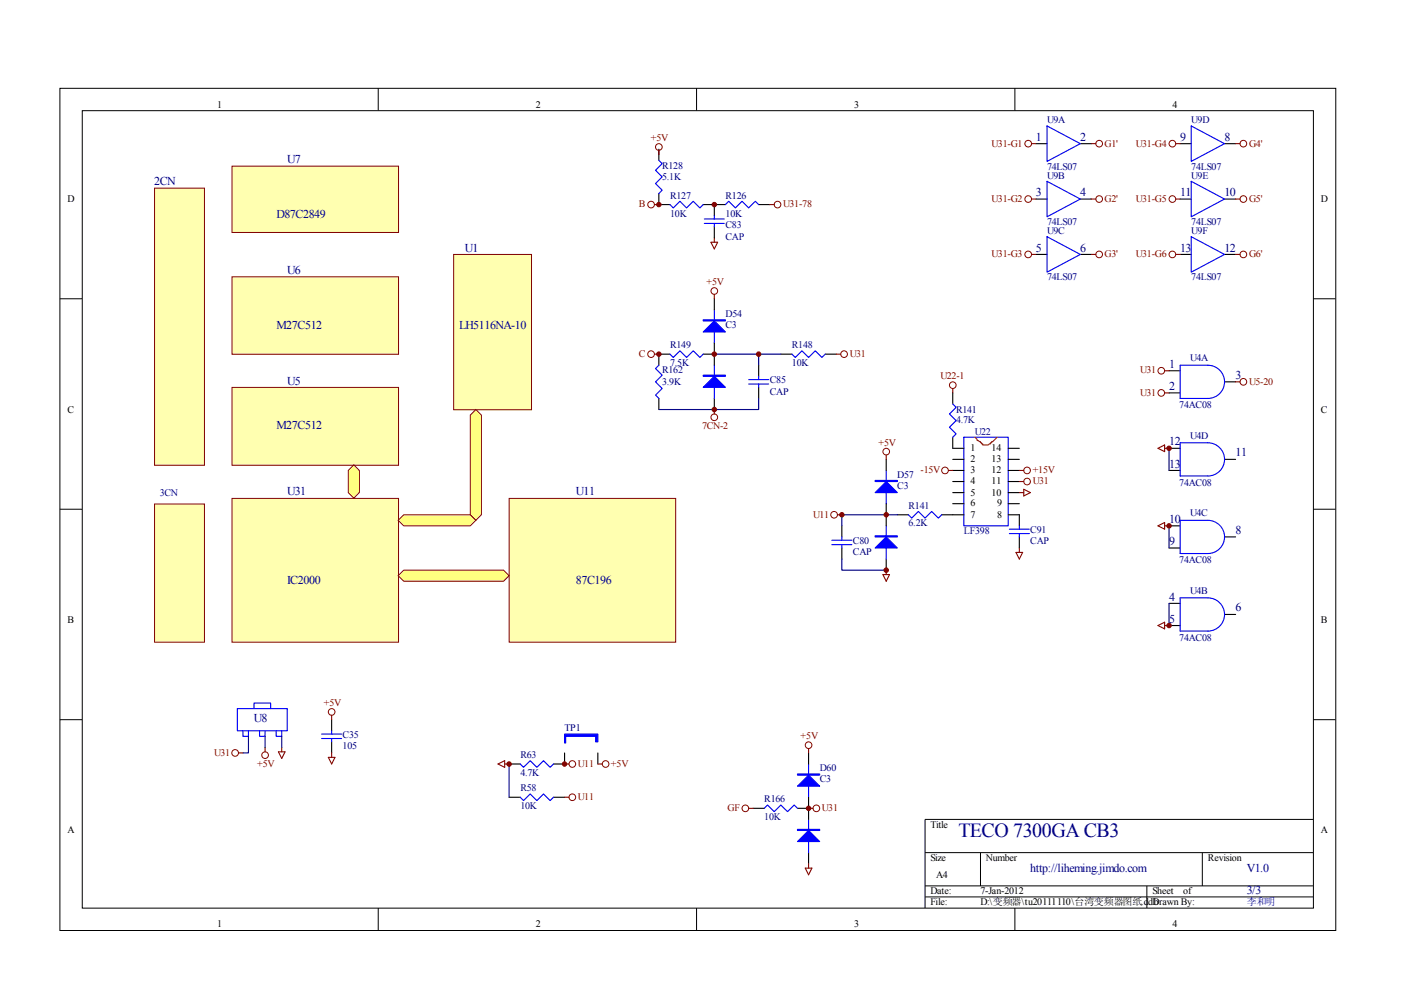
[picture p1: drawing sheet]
<svg xmlns="http://www.w3.org/2000/svg" width="297mm" height="210mm" viewBox="0 0 297 210" stroke-linecap="round" stroke-linejoin="round" font-family="sans-serif">
<g fill="none" stroke="#000" stroke-width=".21">
<path d="M12.7 18.7h270.5v178.6h-270.5zM80.2 18.7v4.7M147.7 18.7v4.7M215.2 18.7v4.7M17.4 23.5h261.1v169h-261.1zM12.7 63.3h4.7M278.4 63.3h4.7M12.7 108h4.7M278.4 108h4.7M12.7 152.6h4.7M278.4 152.6h4.7M278.4 173.7h-82.3v18.8"/>
<path d="M80.2 192.5v4.7M147.7 192.5v4.7M196.1 180.8h82.3M196.1 187.8h82.3M196.1 190.2h82.3M207.9 180.8v7M215.2 192.5v4.7M243.2 187.8v4.7M254.9 180.8v7"/>
</g>
<path d="M187.9 99.7v7.1M204.4 92.7h9.4v18.8h-9.4zM176.4 114.5h4.2M176.4 115.5h4.2M178.5 113.8v.7M178.5 115.5v.7M187.9 111.5v7M192.6 109.1l.7 .7 1.4-1.4 1.4 1.4 1.4-1.4 1.5 1.4 .7-.7M214 112.2h4.2M214 113.1h4.2M216.1 111.5v.7M216.1 113.1v.7" fill="none" stroke="#00f" stroke-width=".23"/>
<g fill="none" stroke="#000" stroke-width=".23">
<path d="M187.9 97.4v2.3M202 95.1h2.4M202 97.4h2.4M202 99.7h2.4M213.8 95.1h2.3M213.8 97.4h2.3M213.8 99.7h2.3M178.5 111.5v2.3M178.5 116.2v2.3M187.9 106.8v4.7M187.9 118.5v2.4M190.2 109.1h2.4"/>
<path d="M199.7 109.1h4.7M202 102.1h2.4M202 104.4h2.4M202 106.8h2.4M213.8 102.1h2.3M213.8 104.4h2.3M213.8 106.8h2.3M213.8 109.1h2.3v2.4M216.1 113.8v2.4"/>
</g>
<path d="M206.7 92.7l.5 .5v.2l.7 .2v.3h.2l.3 .4h1.1l.5-.2v-.2h.2v-.3h.3l.9-.9" fill="none" stroke="#f00" stroke-width=".23"/>
<g fill="none" stroke="#800000" stroke-width=".21">
<circle cx="187.9" cy="95.8" r=".7"/>
<circle cx="200.4" cy="99.7" r=".71"/>
<circle cx="202" cy="81.7" r=".71"/>
<circle cx="217.8" cy="99.7" r=".7"/>
<circle cx="176.8" cy="109.1" r=".71"/>
<circle cx="217.8" cy="102.1" r=".7"/>
</g>
<path d="M187.9 96.5v.9M201.1 99.7h.9M202 82.4v.9M216.1 99.7h1M177.6 109.1h.9M215.4 117.1h1.4l-.7 1.4zM216.1 104.4h1M216.1 116.2v.9M216.1 102.1h1M217.1 103.7l1.4 .7-1.4 .7zM187.2 121.8h1.4l-.7 1.4zM187.9 120.9v.9" fill="none" stroke="#800000" stroke-width=".23"/>
<g fill="#00f" stroke="#00f" stroke-width=".23">
<path d="M187.9 113.8l2.3 2.4h-4.7z"/>
<path d="M187.9 102.1l2.3 2.3h-4.7z"/>
<path d="M185.5 113.6h4.7v.2h-4.7z" fill-rule="evenodd"/>
<path d="M185.5 101.9h4.7v.2h-4.7z" fill-rule="evenodd"/>
</g>
<path d="M178.5 118.5v2.4h9.4M190.2 109.1h-11.7v2.4" fill="none" stroke="#000080" stroke-width=".23"/>
<path d="M49.3 105.8h35.2v30.4h-35.2z" fill="#ffffb0"/>
<path d="M49.2 105.7h35.3v30.5h-35.3z" fill="none" stroke="#800000" stroke-width=".21"/>
<path d="M108 105.8h35.3v30.4h-35.3z" fill="#ffffb0"/>
<g fill="none" stroke="#800000" stroke-width=".21">
<path d="M107.9 105.7h35.4v30.5h-35.4z"/>
<circle cx="218" cy="30.5" r=".71"/>
<circle cx="233" cy="30.5" r=".71"/>
<circle cx="248.6" cy="30.5" r=".71"/>
<circle cx="263.6" cy="30.5" r=".71"/>
<circle cx="218" cy="53.9" r=".71"/>
<circle cx="218" cy="42.2" r=".71"/>
<circle cx="233" cy="53.9" r=".71"/>
<circle cx="233" cy="42.2" r=".71"/>
<circle cx="248.6" cy="53.9" r=".71"/>
<circle cx="248.6" cy="42.2" r=".71"/>
<circle cx="263.6" cy="53.9" r=".71"/>
<circle cx="263.6" cy="42.2" r=".71"/>
</g>
<path d="M219.6 30.5h2.4M229 30.5h2.4M250.2 30.5h2.4M259.6 30.5h2.4M219.6 42.2h2.4M219.6 53.9h2.4M229 42.2h2.4M229 53.9h2.4M250.2 42.2h2.4M250.2 53.9h2.4M259.6 42.2h2.4M259.6 53.9h2.4" fill="none" stroke="#000" stroke-width=".23"/>
<path d="M222 26.7l7 3.8-7 3.7zM222 38.4l7 3.8-7 3.8zM252.6 26.7l7 3.8-7 3.7zM252.6 38.4l7 3.8-7 3.8zM222 50.2l7 3.7-7 3.8zM252.6 50.2l7 3.7-7 3.8z" fill="none" stroke="#00f" stroke-width=".23"/>
<path d="M218.7 30.5h.9M231.4 30.5h.9M249.3 30.5h.9M262 30.5h.9M218.7 42.2h.9M218.7 53.9h.9M231.4 42.2h.9M231.4 53.9h.9M249.3 42.2h.9M249.3 53.9h.9M262 42.2h.9M262 53.9h.9" fill="none" stroke="#800000" stroke-width=".23"/>
<path d="M49.3 35.3h35.2v14h-35.2z" fill="#ffffb0"/>
<path d="M49.2 35.2h35.3v14.1h-35.3z" fill="none" stroke="#800000" stroke-width=".21"/>
<path d="M49.3 58.8h35.2v16.3h-35.2z" fill="#ffffb0"/>
<path d="M49.2 58.7h35.3v16.4h-35.3z" fill="none" stroke="#800000" stroke-width=".21"/>
<path d="M49.3 82.2h35.2v16.5h-35.2z" fill="#ffffb0"/>
<path d="M49.2 82.1h35.3v16.6h-35.3z" fill="none" stroke="#800000" stroke-width=".21"/>
<path d="M96.3 54h16.4v32.9h-16.4z" fill="#ffffb0"/>
<g fill="none" stroke="#800000" stroke-width=".21">
<path d="M96.2 53.9h16.5v33h-16.5z"/>
<circle cx="246.2" cy="78.6" r=".7"/>
<circle cx="246.2" cy="83.3" r=".71"/>
</g>
<path d="M247.9 78.6h2.3M247.9 83.3h2.3M247.9 95.1h2.3M247.9 99.7h2.3M259.6 81h2.4M259.6 97.4h2.4M247.9 111.5h2.3M247.9 116.2h2.3M259.6 113.8h2.4M247.9 127.9h2.3M247.9 132.6h2.3M259.6 130.3h2.4" fill="none" stroke="#000" stroke-width=".23"/>
<path d="M250.2 77.4h5.9a3.5 3.5 0 0 1 3.5 3.6 3.5 3.5 0 0 1-3.5 3.5h-5.9zM250.2 93.9h5.9a3.5 3.5 0 0 1 3.5 3.5 3.5 3.5 0 0 1-3.5 3.5h-5.9zM250.2 110.3h5.9a3.5 3.5 0 0 1 3.5 3.5 3.5 3.5 0 0 1-3.5 3.6h-5.9zM256.1 126.8h-5.9v7h5.9a3.5 3.5 0 0 0 3.5-3.5 3.5 3.5 0 0 0-3.5-3.5" fill="none" stroke="#00f" stroke-width=".23"/>
<path d="M246.9 78.6h1M245.5 95.1l1.4-.8v1.5zM246.9 83.3h1M246.9 95.1h1M245.5 111.5l1.4-.7v1.4zM246.9 111.5h1M245.5 132.6l1.4-.7v1.4zM246.9 132.6h1" fill="none" stroke="#800000" stroke-width=".23"/>
<path d="M32.9 40h10.4v58.7h-10.4z" fill="#ffffb0"/>
<path d="M32.8 39.9h10.5v58.8h-10.5z" fill="none" stroke="#800000" stroke-width=".21"/>
<g fill="#ffff80" stroke="#800000" stroke-width=".21">
<path d="M85.6 120.9h21.2l1.1 1.2-1.1 1.1h-21.2l-1.2-1.1z" fill-rule="evenodd"/>
<path d="M99.7 88l1.2-1.2 1.2 1.2v21.1l-1.2 1.2-1.2-1.2z" fill-rule="evenodd"/>
<path d="M84.4 110.3l1.2-1.2h14.1l1.2 1.2-1.2 1.2h-14.1z" fill-rule="evenodd"/>
<path d="M73.8 99.7l1.2-1.1 1.2 1.1v4.7l-1.2 1.2-1.2-1.2z" fill-rule="evenodd"/>
</g>
<path d="M50.3 150.2h10.6v4.7h-10.6zM51.5 154.9v1.2h1.2v-1.2M53.9 150.2v-1.1h3.5v1.1M55 154.9v1.2h1.2v-1.2M58.6 154.9v1.2h1.1v-1.2M68.2 155.6h4.2M68.2 156.6h4.2M70.3 154.9v.7M70.3 156.6v.7M110.3 169l.7 .7 1.4-1.4 1.4 1.4 1.4-1.4 1.4 1.4 .7-.7M110.3 162l.7 .7 1.4-1.4 1.4 1.4 1.4-1.4 1.4 1.4 .7-.7" fill="none" stroke="#00f" stroke-width=".23"/>
<g fill="none" stroke="#800000" stroke-width=".23">
<path d="M262 81h.9M50.6 159.6h.9M56.2 158.5v.9M59 159.4h1.4l-.7 1.4zM59.7 158.5v.9M70.3 151.7v.9M70.3 159.6v1M69.6 160.6h1.4l-.7 1.4zM105.6 162l1.4-.7v1.4zM107 162h.9M119.7 162h.9M119.7 169h.9"/>
<path d="M126.8 162h.9"/>
</g>
<g fill="none" stroke="#800000" stroke-width=".21">
<circle cx="263.6" cy="81" r=".71"/>
<circle cx="49.9" cy="159.6" r=".71"/>
<circle cx="70.3" cy="150.9" r=".7"/>
<circle cx="56.2" cy="160.1" r=".71"/>
<circle cx="121.3" cy="162" r=".71"/>
<circle cx="121.3" cy="169" r=".71"/>
<circle cx="128.4" cy="162" r=".71"/>
</g>
<path d="M247.9 95.1v4.6M247.9 111.5v4.7M247.9 127.9v4.7M52.7 156.1v3.5h-1.2M56.2 156.1v2.4M59.7 156.1v2.4M107.9 162v7" fill="none" stroke="#000080" stroke-width=".23"/>
<path d="M70.3 152.6v2.3M70.3 157.3v2.3M119.7 159.6v2.4h-2.4M126.8 159.6v2.4M107.9 169h2.4M107.9 162h2.4M117.3 169h2.4" fill="none" stroke="#000" stroke-width=".23"/>
<path d="M119.7 155.6h7.1v1.7h-.5v-1.2h-6.4v1.4h-.2z" fill-rule="evenodd" fill="#00f" stroke="#00f" stroke-width=".23"/>
<g fill="#800000" stroke="#800000" stroke-width=".21">
<circle cx="119.7" cy="162" r=".47"/>
<circle cx="107.9" cy="162" r=".47"/>
<circle cx="187.9" cy="120.9" r=".47"/>
<circle cx="187.9" cy="109.1" r=".47"/>
<circle cx="178.5" cy="109.1" r=".47"/>
<circle cx="247.9" cy="132.6" r=".47"/>
<circle cx="247.9" cy="95" r=".47"/>
<circle cx="247.9" cy="111.5" r=".47"/>
</g>
<path d="M32.9 106.9h10.4v29.3h-10.4z" fill="#ffffb0"/>
<g fill="none" stroke="#800000" stroke-width=".21">
<path d="M32.8 106.9h10.5v29.3h-10.5z"/>
<circle cx="139.7" cy="31.2" r=".71"/>
<circle cx="138" cy="43.4" r=".71"/>
<circle cx="164.9" cy="43.4" r=".7"/>
<circle cx="138" cy="75.1" r=".71"/>
<circle cx="151.4" cy="61.7" r=".71"/>
<circle cx="179" cy="75.1" r=".71"/>
<circle cx="151.4" cy="88.5" r=".71"/>
<circle cx="171.4" cy="158" r=".7"/>
<circle cx="158" cy="171.4" r=".7"/>
<circle cx="173.1" cy="171.4" r=".71"/>
</g>
<g fill="none" stroke="#000" stroke-width=".23">
<path d="M139.7 31.6v2.4M139.7 41v2.4h2.3M149.1 43.4h4.7M151.4 43.4v2.3M151.4 48.1v2.3M160.9 43.4h2.3M142 75.1h-2.3v2.3M149.1 75.1h2.3M151.4 63.3v2.4M151.4 72.7v4.7M160.9 77.4v2.4M165.6 75.1h2.3"/>
<path d="M175 75.1h2.3M139.7 84.5v2.3M151.4 84.5v2.3M160.9 82.1v2.4M202 83.3v2.4M202 92.7v2.4M171.4 159.6v2.4M159.7 171.4h2.3M169.1 171.4h2.3M171.4 169v4.7M171.4 180.8v2.3"/>
</g>
<g fill="none" stroke="#00f" stroke-width=".23">
<path d="M139.7 34l.7 .7-1.4 1.4 1.4 1.4-1.4 1.4 1.4 1.4-.7 .7M142 43.4l.7 .7 1.5-1.4 1.4 1.4 1.4-1.4 1.4 1.4 .7-.7M149.3 46.4h4.3M149.3 47.4h4.3M151.4 45.7v.7M151.4 47.4v.7M153.8 43.4l.7-.7 1.4 1.4 1.4-1.4 1.4 1.4 1.4-1.4 .8 .7M139.7 77.4l-.7 .7 1.4 1.4-1.4 1.5 1.4 1.4-1.4 1.4 .7 .7M142 75.1l.7 .7 1.5-1.4 1.4 1.4 1.4-1.4 1.4 1.4 .7-.7M151.4 65.7v7M151.4 77.4v7.1M160.9 79.8v.7"/>
<path d="M167.9 75.1l.7 .7 1.4-1.4 1.4 1.4 1.4-1.4 1.5 1.4 .7-.7M158.7 80.5h4.3M158.7 81.4h4.3M160.9 81.4v.7M202 85.7l.7 .7-1.4 1.4 1.4 1.4-1.4 1.4 1.4 1.4-.7 .7M162 171.4l.7-.7 1.4 1.4 1.5-1.4 1.4 1.4 1.4-1.4 .7 .7M171.4 162v7M171.4 173.7v7.1"/>
</g>
<g fill="none" stroke="#800000" stroke-width=".23">
<path d="M139.7 31.9v.9M138.7 43.4h1M150.7 51.4h1.5l-.8 1.4zM151.4 50.4v1M163.2 43.4h.9M138.7 75.1h1M151.4 62.4v.9M177.3 75.1h1M151.4 86.8v1M171.4 158.7v.9M158.7 171.4h1M171.4 171.4h1"/>
<path d="M170.7 184.1h1.4l-.7 1.4zM171.4 183.1v1"/>
</g>
<g fill="#800000" stroke="#800000" stroke-width=".21">
<circle cx="139.7" cy="43.4" r=".47"/>
<circle cx="151.4" cy="43.4" r=".47"/>
<circle cx="151.4" cy="75.1" r=".47"/>
<circle cx="151.4" cy="86.8" r=".47"/>
<circle cx="160.9" cy="75.1" r=".47"/>
<circle cx="139.7" cy="75.1" r=".47"/>
<circle cx="171.4" cy="171.4" r=".47"/>
</g>
<g fill="#00f" stroke="#00f" stroke-width=".23">
<path d="M149.1 82.1l2.3-2.3 2.4 2.3z"/>
<path d="M149.1 70.4l2.3-2.4 2.4 2.4z"/>
<path d="M171.4 176.1l2.4 2.3h-4.7z"/>
<path d="M171.4 164.3l2.4 2.4h-4.7z"/>
<path d="M149.1 79.5h4.7v.3h-4.7z" fill-rule="evenodd"/>
<path d="M149.1 67.8h4.7v.2h-4.7z" fill-rule="evenodd"/>
<path d="M169.1 175.8h4.7v.3h-4.7z" fill-rule="evenodd"/>
<path d="M169.1 164.1h4.7v.2h-4.7z" fill-rule="evenodd"/>
</g>
<path d="M151.4 75.1h14.2M160.9 75.1v2.3M160.9 84.5v2.3h-21.2" fill="none" stroke="#000080" stroke-width=".23"/>
<text font-size="4.2" fill="#000080" x="203.2" y="177.4">TECO 7300GA CB3</text>
<g font-size="2.5" fill="#000080">
<text x="219.6" y="29.8">1</text>
<text x="229" y="29.8">2</text>
<text x="250.2" y="29.8">9</text>
<text x="259.6" y="29.8">8</text>
<text x="60.9" y="34.6">U7</text>
<text x="32.7" y="39.2">2CN</text>
<text x="219.6" y="41.6">3</text>
<text x="229" y="41.6">4</text>
<text x="250.2" y="41.6">11</text>
<text x="259.6" y="41.6">10</text>
<text x="58.6" y="46.3">D87C2849</text>
<text x="98.6" y="53.4">U1</text>
<text x="219.6" y="53.4">5</text>
<text x="229" y="53.4">6</text>
<text x="250.2" y="53.4">13</text>
<text x="259.6" y="53.4">12</text>
<text x="60.9" y="58">U6</text>
<text x="58.6" y="69.8">M27C512</text>
<text x="97.4" y="69.8">LH5116NA-10</text>
<text x="247.9" y="78">1</text>
<text x="60.9" y="81.5">U5</text>
<text x="247.9" y="82.7">2</text>
<text x="262" y="80.4">3</text>
<text x="58.6" y="90.9">M27C512</text>
<text x="247.9" y="94.4">12</text>
<text x="247.9" y="99.2">13</text>
<text x="262" y="96.8">11</text>
<text x="60.9" y="105">U31</text>
<text x="122.1" y="105">U11</text>
<text x="247.9" y="110.8">10</text>
<text x="262" y="113.2">8</text>
<text x="247.9" y="115.6">9</text>
<text x="60.9" y="123.8">IC2000</text>
<text x="122.1" y="123.8">87C196</text>
<text x="247.9" y="127.4">4</text>
<text x="262" y="129.6">6</text>
<text x="247.9" y="132">5</text>
<text x="53.8" y="153.2">U8</text>
<text x="218.4" y="184.8">http://liheming.jimdo.com</text>
<text x="264.3" y="184.8">V1.0</text>
<text x="264.3" y="189.6">3/3</text>
</g>
<g font-size="2.1">
<text x="46.1" y="22.9">1</text>
<text x="113.6" y="22.9">2</text>
<text x="181.1" y="22.9">3</text>
<text x="248.6" y="22.9">4</text>
<text x="14.3" y="42.8">D</text>
<text x="280.1" y="42.8">D</text>
<text x="14.3" y="87.5">C</text>
<text x="280.1" y="87.5">C</text>
<text x="205.7" y="95.7">1</text>
<text x="210.2" y="95.7">14</text>
<text x="205.7" y="98">2</text>
<text x="205.7" y="100.3">3</text>
<text x="210.2" y="100.3">12</text>
<text x="210.2" y="98">13</text>
<text x="205.7" y="102.7">4</text>
<text x="205.7" y="105.1">5</text>
<text x="205.7" y="107.4">6</text>
<text x="210.2" y="105.1">10</text>
<text x="210.2" y="102.7">11</text>
<text x="211.4" y="107.4">9</text>
<text x="205.7" y="109.7">7</text>
<text x="211.4" y="109.7">8</text>
<text x="14.3" y="132.1">B</text>
<text x="280.1" y="132.1">B</text>
<text x="14.3" y="176.7">A</text>
<text x="197.3" y="175.5">Title</text>
<text x="280.1" y="176.7">A</text>
<text x="197.3" y="182.6">Size</text>
<text x="209" y="182.6">Number</text>
<text x="256.1" y="182.6">Revision</text>
<text x="197.3" y="189.6">Date:</text>
<text x="197.3" y="192">File:</text>
<text x="198.5" y="186.1">A4</text>
<text x="207.9" y="189.6">7-Jan-2012</text>
<text x="207.9" y="192">D:\变频器\tu20111110\台湾变频器图纸.ddb</text>
<text x="244.3" y="189.6">Sheet</text>
<text x="244.3" y="192">Drawn By:</text>
<text x="250.9" y="189.6">of</text>
<text x="46.1" y="196.6">1</text>
<text x="113.6" y="196.6">2</text>
<text x="181.1" y="196.6">3</text>
<text x="248.6" y="196.6">4</text>
</g>
<g font-size="2.1" fill="#800000">
<text x="138" y="29.9">+5V</text>
<text x="210.2" y="31.1">U31-G1</text>
<text x="234.2" y="31.1">G1'</text>
<text x="240.8" y="31.1">U31-G4</text>
<text x="264.8" y="31.1">G4'</text>
<text x="135.5" y="44">B</text>
<text x="166" y="44">U31-78</text>
<text x="210.2" y="42.8">U31-G2</text>
<text x="234.2" y="42.8">G2'</text>
<text x="240.8" y="42.8">U31-G5</text>
<text x="264.8" y="42.8">G5'</text>
<text x="210.2" y="54.5">U31-G3</text>
<text x="234.2" y="54.5">G3'</text>
<text x="240.8" y="54.5">U31-G6</text>
<text x="264.8" y="54.5">G6'</text>
<text x="149.8" y="60.5">+5V</text>
<text x="135.5" y="75.7">C</text>
<text x="180.2" y="75.7">U31</text>
<text x="199.4" y="80.4">U22-1</text>
<text x="241.7" y="79.2">U31</text>
<text x="241.7" y="83.9">U31</text>
<text x="264.8" y="81.5">U5-20</text>
<text x="148.8" y="90.9">7CN-2</text>
<text x="186.3" y="94.5">+5V</text>
<text x="195.2" y="100.3">-15V</text>
<text x="218.9" y="100.3">+15V</text>
<text x="218.9" y="102.7">U31</text>
<text x="172.4" y="109.7">U11</text>
<text x="68.7" y="149.7">+5V</text>
<text x="45.4" y="160.3">U31</text>
<text x="169.8" y="156.7">+5V</text>
<text x="54.5" y="162.6">+5V</text>
<text x="122.5" y="162.6">U11</text>
<text x="129.5" y="162.6">+5V</text>
<text x="122.5" y="169.6">U11</text>
<text x="154.3" y="172">GF</text>
<text x="174.2" y="172">U31</text>
</g>
<g font-size="2.1" fill="#000080">
<text x="222" y="26.2">U9A</text>
<text x="252.6" y="26.2">U9D</text>
<text x="140.4" y="35.7">R128</text>
<text x="222" y="36">74LS07</text>
<text x="252.6" y="36">74LS07</text>
<text x="140.4" y="38.1">5.1K</text>
<text x="222" y="37.9">U9B</text>
<text x="252.6" y="37.9">U9E</text>
<text x="142.1" y="42.1">R127</text>
<text x="142.1" y="45.9">10K</text>
<text x="153.8" y="42.1">R126</text>
<text x="153.8" y="45.9">10K</text>
<text x="222" y="47.8">74LS07</text>
<text x="252.6" y="47.8">74LS07</text>
<text x="153.8" y="48.4">C83</text>
<text x="153.8" y="50.8">CAP</text>
<text x="222" y="49.6">U9C</text>
<text x="252.6" y="49.6">U9F</text>
<text x="222" y="59.5">74LS07</text>
<text x="252.6" y="59.5">74LS07</text>
<text x="153.8" y="67.2">D54</text>
<text x="153.8" y="69.6">C3</text>
<text x="142.1" y="73.8">R149</text>
<text x="142.1" y="77.6">7.5K</text>
<text x="167.9" y="73.8">R148</text>
<text x="167.9" y="77.6">10K</text>
<text x="252.3" y="76.6">U4A</text>
<text x="140.4" y="79.2">R162</text>
<text x="140.4" y="81.5">3.9K</text>
<text x="163.2" y="81.3">C85</text>
<text x="163.2" y="83.7">CAP</text>
<text x="202.7" y="87.5">R141</text>
<text x="202.7" y="89.8">4.7K</text>
<text x="250" y="86.5">74AC08</text>
<text x="206.7" y="92.1">U22</text>
<text x="252.3" y="93.1">U4D</text>
<text x="190.2" y="101.3">D57</text>
<text x="33.9" y="105.1">3CN</text>
<text x="190.2" y="103.6">C3</text>
<text x="192.6" y="107.9">R141</text>
<text x="250" y="103">74AC08</text>
<text x="192.6" y="111.6">6.2K</text>
<text x="204.4" y="113.3">LF398</text>
<text x="218.4" y="113">C91</text>
<text x="252.3" y="109.5">U4C</text>
<text x="180.8" y="115.4">C80</text>
<text x="180.8" y="117.7">CAP</text>
<text x="218.4" y="115.4">CAP</text>
<text x="250" y="119.4">74AC08</text>
<text x="252.3" y="125.9">U4B</text>
<text x="250" y="135.8">74AC08</text>
<text x="119.7" y="155">TP1</text>
<text x="72.6" y="156.5">C35</text>
<text x="72.6" y="158.8">105</text>
<text x="110.3" y="160.7">R63</text>
<text x="110.3" y="167.7">R58</text>
<text x="110.3" y="164.4">4.7K</text>
<text x="173.8" y="163.5">D60</text>
<text x="173.8" y="165.9">C3</text>
<text x="110.3" y="171.5">10K</text>
<text x="162.1" y="170.1">R166</text>
<text x="162.1" y="173.8">10K</text>
<text x="264.3" y="192">李和明</text>
</g>
</svg>
